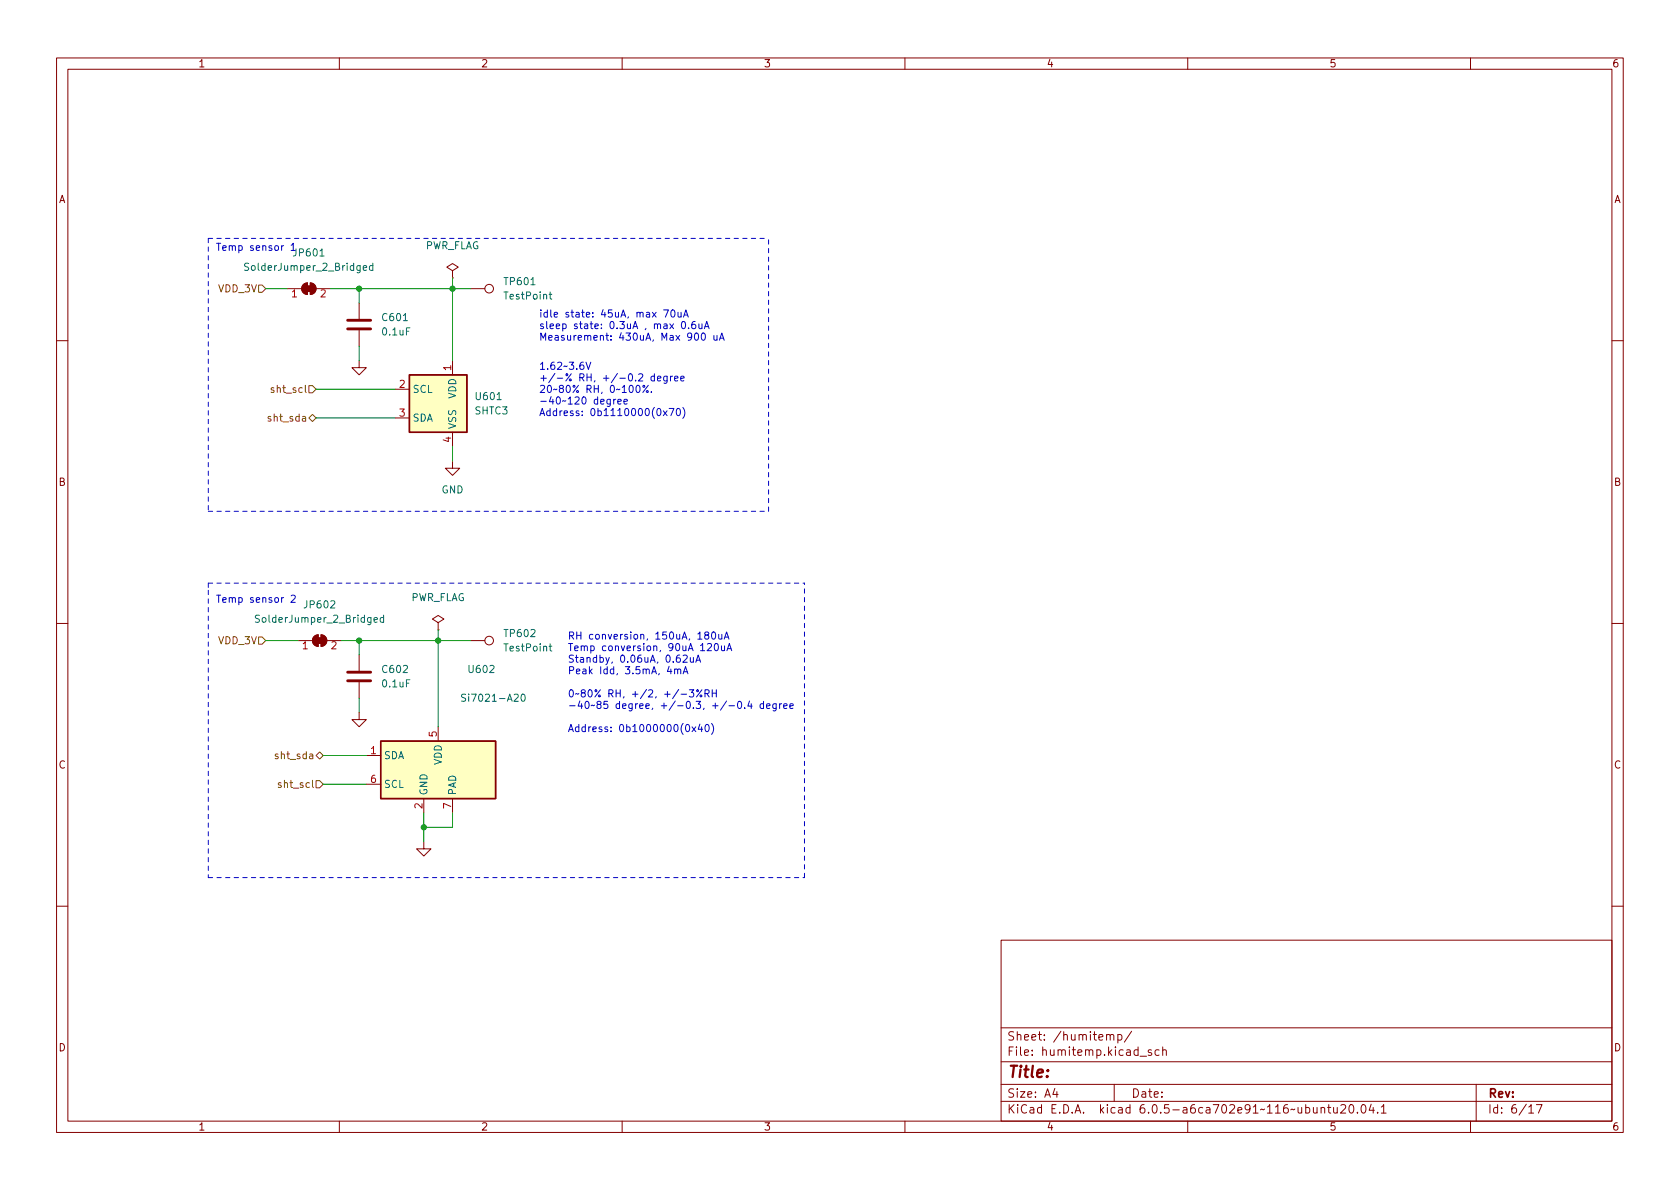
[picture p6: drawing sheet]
<svg xmlns="http://www.w3.org/2000/svg" width="297mm" height="210mm" viewBox="0 0 297 210" stroke-linecap="round" stroke-linejoin="round" font-family="sans-serif">
<g fill="none" stroke="#840000" stroke-width=".18">
<path d="M10 10.2h277v190.1h-277zM12 12.2h273v186.1h-273zM60 10.2v2M110 10.2v2M160 10.2v2M210 10.2v2M260 10.2v2M50.8 51h2.5M53.6 50.3l.8-.3v2.1a1.02 1.02 0 0 1-1-.7 1.02 1.02 0 0 1 .2-1.1zM54.9 50a1.02 1.02 0 0 1 1 1 1.02 1.02 0 0 1-1 1.1zM55.9 51h2.5M63.5 53.6v2.8"/>
<path d="M63.5 58.4v2.8M80 47.9l1-.7-1-.6-1 .6 1 .7v1.2M80 49.1h.1M83.2 51h2.5M10 60.2h2M63.5 63.7v1.3h1.3l-1.3 1.3-1.3-1.3h1.3M69.8 68.8h2.6M69.8 73.9h2.6M80 63.7v2.6M80 76.4v2.6M285 60.2h2M80 81.5v1.3h1.3l-1.3 1.3-1.3-1.3h1.3"/>
<path d="M10 110.2h2M52.7 113.3h2.5M55.5 112.6l.8-.3v2a1.02 1.02 0 0 1-1-.6 1.02 1.02 0 0 1 .2-1.1zM56.8 112.3a1.02 1.02 0 0 1 1 1 1.02 1.02 0 0 1-1 1zM57.8 113.3h2.5M63.5 115.8v2.8M77.5 110.1l1-.6-1-.7-1 .7 1 .6v1.3M77.5 111.4h.1M83.2 113.3h2.5M285 110.2h2M63.5 126v1.2h1.3l-1.3 1.3-1.3-1.3h1.3M63.5 120.6v2.8"/>
<path d="M64.8 133.6h2.5M64.8 138.7h2.5M77.5 128.5v2.6M74.9 148.8v1.3h1.3l-1.3 1.3-1.2-1.3h1.2M74.9 141.2v2.6M80 141.2v2.6M10 160.2h2M177 166.3h108v32h-108zM285 160.2h2M60 198.3v2M110 198.3v2M160 198.3v2"/>
<path d="M177 194.8h108M177 191.8h108M177 187.8h108M177 181.8h108M186.5 192.5l-.4 1h1M186.9 193v1M195.6 183.1l.3-.2 .3 .1 .1 .9M196.3 183.1l.2-.2 .4 .1v.9M197 191.8v3M197.6 183l.5-.1 .3 .3v.4l-.2 .3h-.6M197.6 182.9v1.5M200.1 182.4l-1.3 1.9"/>
<path d="M201.6 186.8h1.1M203.6 185.7l-.4-.1-.2 .2 .1 .3 .5 .1v.4h-.6M204.9 185.7l-.4-.1-.3 .3v.4l.2 .3h.5M205.6 185.8l.2-.2 .3 .1 .1 .9M205.6 185.1v1.5M210 198.3v2M233.6 196l.2-.2 .3 .1 .1 .9M233.6 195.8v1M234.7 195.8h.6M234.9 195.3v1.3l.4 .2M235.8 195.8l.1 1h.3l.2-.1M236.4 195.8v1"/>
<path d="M237.1 195.5l.5-.2 .3 .2v.3l-.9 1h.9M238.7 195.4l.2-.1a.81 .81 0 0 1 .5 .7 .81 .81 0 0 1-.3 .8h-.1a.81 .81 0 0 1-.6-.6 .81 .81 0 0 1 .3-.8zM240 196.7v.1M240.8 195.5l.2-.2a.81 .81 0 0 1 .6 .7 .81 .81 0 0 1-.3 .8h-.2a.81 .81 0 0 1-.3-1.3zM242.4 195.3l-.3 1h.9M242.8 195.8v1M243.6 196.7v.1M244.2 195.8l.4-.5v1.5M244.2 196.8h.9M260 198.3v2M261 191.8v6.5M270.3 195.8l.4-.5v1.5"/>
<path d="M270.3 196.8h.9M271.7 195.3h.9l-.6 1.5"/>
<circle cx="86.5" cy="51" r=".76"/>
<circle cx="86.5" cy="113.3" r=".76"/>
</g>
<g fill="#ffffc2" stroke="#ffffc2" stroke-width=".18">
<path d="M67.3 131.1h20.3v10.1h-20.3z"/>
<path d="M72.4 66.3h10.1v10.1h-10.1z"/>
</g>
<path d="M72.4 66.3h10.1v10.1h-10.1zM67.3 131.1h20.3v10.1h-20.3z" fill="none" stroke="#840000" stroke-width=".25"/>
<g fill="none" stroke="#006464" stroke-width=".18">
<path d="M44 46.6l-.5-.1-.2 .2v.3l.5 .3 .2 .3-.3 .2h-.5M64.2 47.4l.6-.1v-.3h-.4l-.2 .1 .1 .7h.5M65.9 47h-.3l-.3 .2 .1 .6h.5M65.9 46.5v1.3M97.1 52h.5M97.3 51.6v1.1l.3 .2M45.9 108.8h-.5l-.2 .1v.4l.6 .2 .1 .3-.3 .2h-.5M66.1 109.6l.6-.1v-.2l-.4-.1-.2 .2 .1 .6h.5M67.8 109.3l-.3-.1-.3 .2 .1 .6h.5M67.8 108.8v1.2M97.1 114.3h.5M97.3 113.9v1l.3 .2"/>
<path d="M82.3 122.8l-.5-.1-.1 .2v.3l.5 .3 .1 .3-.2 .2h-.5M92.2 122.9l.2-.2a.68 .68 0 0 1 .5 .7 .68 .68 0 0 1-.5 .6l-.2-.1-.1-.4z"/>
</g>
<g fill="#840000" stroke="#840000" stroke-width=".18">
<path d="M54.1 50.5h1v1.1h-1z"/>
<path d="M53.6 50.3l.8-.3v2.1a1.02 1.02 0 0 1-1-.7 1.02 1.02 0 0 1 .2-1.1z"/>
<path d="M54.9 50a1.02 1.02 0 0 1 1 1 1.02 1.02 0 0 1-1 1.1z"/>
<path d="M56 112.8h1v1h-1z"/>
<path d="M55.5 112.6l.8-.3v2a1.02 1.02 0 0 1-1-.6 1.02 1.02 0 0 1 .2-1.1z"/>
<path d="M56.8 112.3a1.02 1.02 0 0 1 1 1 1.02 1.02 0 0 1-1 1z"/>
</g>
<path d="M61.5 58.2h4M61.5 56.6h4M61.5 118.9h4M61.5 120.4h4" fill="none" stroke="#840000" stroke-width=".51"/>
<path d="M45.7 50.4h.7l.6 .6-.6 .7h-.7zM54.6 73.9l.6-.6 .7 .6-.7 .6zM54.6 68.2h.6l.7 .6-.7 .7h-.6zM45.7 112.6h.7l.6 .7-.6 .6h-.7zM55.9 133.6l.6-.6 .6 .6-.6 .6zM55.9 138h.6l.6 .7-.6 .6h-.6z" fill="none" stroke="#725600" stroke-width=".18"/>
<g fill="none" stroke="#0000c2" stroke-width=".18">
<path d="M51.5 43.4l.3-.4v1.3M117.3 54.8h.9l-.6 1.3M118.7 54.9l.2-.1a.68 .68 0 0 1 .5 .6 .68 .68 0 0 1-.5 .7l-.2-.1-.1-.4zM119.9 55.2v.8l.3 .1 .2-.1M120.4 55.2v.9M120.6 57l.2-.2a.68 .68 0 0 1 .4 .7 .68 .68 0 0 1-.4 .6l-.2-.1-.1-.4zM120.8 56.1l.5-1.3 .4 1.3M121 55.7h.6M121.8 58v.1M122.9 56.8l-.4 .1a.85 .85 0 0 0 0 1.2l.5-.1v-.4l-.2-.3h-.3l-.2 .3M123 59l.1-.1a.68 .68 0 0 1 .4 .6 .68 .68 0 0 1-.4 .7 .84 .84 0 0 1-.1-1.2zM123.6 57.3v.8h.3l.2-.1"/>
<path d="M124.1 57.3v.8M124.2 59l.1-.1a.68 .68 0 0 1 .4 .6 .68 .68 0 0 1-.4 .7 .84 .84 0 0 1-.1-1.2zM124.5 58.1l.5-1.3 .4 1.3M124.7 57.8h.6M126.2 59.3l.1 .8 .3 .1 .2-.2M126.8 59.3v.9M127.3 59.8h.6M103.6 64l.4 1.3 .5-1.3M108.5 70.6v.9M108.9 70.6l-.4 .2M109.2 71l.6-.1v-.2l-.4-.1-.2 .2 .1 .6h.5M110.3 71l.6-.1v-.2l-.4-.1-.2 .2 .1 .6h.5"/>
<path d="M114.6 68.1l-.9 1.3M115.2 69.3v.1M115.7 66.6l-.4-.1-.2 .3 .1 .5h.5M115.7 66.1v1.3M116.3 66.9l.6-.1-.1-.2-.4-.1-.1 .2v.6h.5M117.3 72.7l.6 .8M117.9 66.5v1l-.2 .3-.3-.1M117.9 66.6l-.3-.1-.3 .3 .2 .5h.4M117.9 72.7l-.6 .8M118.3 72.2h.9l-.6 1.3M118.5 66.5v.9M118.9 66.5l-.4 .3"/>
<path d="M119.3 66.9l.6-.1-.1-.2-.3-.1-.2 .2v.6h.5M119.7 72.3l.2-.1a.68 .68 0 0 1 .4 .7 .68 .68 0 0 1-.4 .6l-.2-.1-.1-.4zM120.4 66.9l.6-.1-.1-.2-.4-.1-.1 .2v.6h.5M120.7 72a1.46 1.46 0 0 1 0 2M127.2 60.2l.4-1.3 .4 1.3M51.5 105.4l.5-.2 .2 .4-.8 .9h.8M118.3 117.8l-.3 .9h.8M119.3 118.4l.2-.1 .3 .1v.8M119.3 118.3v.9M119.8 118.5l.2-.2 .3 .1 .1 .8M120.8 116l.5-.2 .2 .4-.8 .9h.8M120.8 119.2l.4-1.3 .4 1.3"/>
<path d="M120.9 118.8h.6M122.1 116.3v.7l.3 .1 .2-.1M122.6 116.3v.8M123 117.1l.4-1.3 .5 1.3M123.1 116.7h.7M124.8 112.3l-.2-.2 .1-.2 .1-.1h.4l.1 .2v.2l-.6 .2-.1 .1v.3l.2 .2h.3l.2-.2v-.3l-.2-.2M125.1 113.9l.5-.1 .2 .4-.8 .9h.8M126 111.8h.1a.68 .68 0 0 1 .4 .6 .68 .68 0 0 1-.4 .6 .84 .84 0 0 1-.1-1.2zM126.5 113.9l.1-.1a.68 .68 0 0 1 .4 .6 .68 .68 0 0 1-.4 .7 .84 .84 0 0 1-.1-1.2zM127.1 112.2v.8h.3l.2-.1M127.6 114.2v.8l.3 .1 .2-.2M127.6 112.2v.8"/>
<path d="M128 113l.5-1.2 .4 1.2M128.1 114.2v.9M128.2 112.7h.6M128.5 115.1l.5-1.3 .4 1.3M128.6 114.7h.7M120.4 122.8h1M121.9 122h.8l-.5 .5 .4 .1v.5l-.2 .1-.5-.1M122.4 128.5l.6 .9M123 128.5l-.6 .9M123.8 128l-.4 1h.8M124.1 128.5v.9M124.1 122l-1 1.2"/>
<path d="M124.7 122.6h.6l.1-.2-.1-.3-.6-.1v1.2M124.8 128.2l.2-.1a.68 .68 0 0 1 .4 .6 .68 .68 0 0 1-.4 .7l-.2-.1-.1-.4zM125 122.6l.4 .6M125.8 127.9a1.46 1.46 0 0 1 0 2M125.9 122v1.2M125.9 122.6h.8M126.7 122v1.2M128.9 124.8h1M130.6 124.1l.1-.1a.68 .68 0 0 1 .4 .7 .68 .68 0 0 1-.4 .6 .84 .84 0 0 1-.1-1.2zM131.7 125.2v.1M132.5 124l-.3 .9h.8M132.8 124.4v.9"/>
<path d="M135 124.5l-.4-.1-.2 .3 .1 .5h.5M135 124v1.3M135.5 124.9l.6-.2v-.2l-.4-.1-.2 .2 .1 .6h.5M137.2 124.4v1.1l-.2 .2h-.3M137.2 124.5l-.3-.1-.3 .3 .2 .5h.4M137.8 124.4v.9M138.2 124.4l-.4 .3M138.6 124.9l.6-.2-.1-.2-.4-.1-.1 .2v.6h.5M139.7 124.9l.6-.2-.1-.2-.4-.1-.1 .2v.6h.5"/>
<circle cx="113.8" cy="68.3" r=".18"/>
<circle cx="114.4" cy="69.2" r=".18"/>
<circle cx="123.3" cy="122.2" r=".18"/>
<circle cx="123.9" cy="123.1" r=".18"/>
</g>
<path d="M36.8 42.2v48.2M36.8 42.2h99.1M36.8 90.4h99.1M135.9 90.4v-48.2M36.8 104.4v50.8M36.8 103.1v1.3M36.8 103.1h105.4M36.8 155.2h105.4M142.2 155.2v-52.1" fill="none" stroke="#0000c2" stroke-width=".18" stroke-dasharray=".8 .8"/>
<g fill="none" stroke="#009600" stroke-width=".18">
<path d="M47 51h3.8M58.4 51h24.8M63.5 51v2.6M80 49.1v14.6M55.9 73.9h13.9M55.9 68.8h13.9M63.5 61.2v2.5M80 79v2.5M47 113.3h5.7M60.3 113.3h22.9M63.5 113.3v2.5M77.5 111.4v17.1"/>
<path d="M57.1 133.6h7.7M57.1 138.7h7.7M63.5 123.4v2.6M74.9 143.8v5M80 143.8v2.5h-5.1"/>
</g>
<g fill="#009600" stroke="#009600" stroke-width=".18">
<circle cx="63.5" cy="51" r=".46"/>
<circle cx="80" cy="51" r=".46"/>
<circle cx="74.9" cy="146.3" r=".46"/>
<circle cx="77.5" cy="113.3" r=".46"/>
<circle cx="63.5" cy="113.3" r=".46"/>
</g>
<text font-size="2.8" fill="#840000" x="178" y="190.6">Title:</text>
<g font-size="2.1" fill="#840000">
<text x="178" y="184">Sheet: /humitemp/</text>
<text x="178" y="186.7">File: humitemp.kicad_sch</text>
<text x="178" y="196.9">KiCad E.D.A. kicad 6.0.5-a6ca702e91~116~ubuntu20.04.1</text>
<text x="178" y="194.1">Size: A4</text>
<text x="200" y="194.1">Date:</text>
<text x="263" y="194.1">Rev:</text>
<text x="263" y="196.9">Id: 6/17</text>
</g>
<g font-size="1.8" fill="#840000">
<text x="35" y="11.9">1</text>
<text x="85" y="11.9">2</text>
<text x="135" y="11.9">3</text>
<text x="185" y="11.9">4</text>
<text x="235" y="11.9">5</text>
<text x="285" y="11.9">6</text>
<text x="10.3" y="35.9">A</text>
<text x="285.3" y="35.9">A</text>
<text x="10.3" y="85.9">B</text>
<text x="285.3" y="85.9">B</text>
<text x="10.3" y="135.9">C</text>
<text x="285.3" y="135.9">C</text>
<text x="10.3" y="185.9">D</text>
<text x="285.3" y="185.9">D</text>
<text x="35" y="199.9">1</text>
<text x="85" y="199.9">2</text>
<text x="135" y="199.9">3</text>
<text x="185" y="199.9">4</text>
<text x="235" y="199.9">5</text>
<text x="285" y="199.9">6</text>
</g>
<g font-size="1.8" fill="#0000c2">
<text x="38.1" y="44.3">Temp sensor 1</text>
<text x="52.1" y="45.3">JP601</text>
<text x="95.2" y="56.1">idle state: 45uA, max 70uA</text>
<text x="95.2" y="58.2">sleep state: 0.3uA , max 0.6uA</text>
<text x="95.2" y="60.2">Measurement: 430uA, Max 900 uA</text>
<text x="95.2" y="65.4">1.62~3.6V</text>
<text x="95.2" y="67.4">+/-% RH, +/-0.2 degree</text>
<text x="95.2" y="69.5">20~80% RH, 0~100%.</text>
<text x="95.2" y="71.5">-40~120 degree</text>
<text x="95.2" y="73.6">Address: 0b1110000(0x70)</text>
<text x="38.1" y="106.6">Temp sensor 2</text>
<text x="100.3" y="113.1">RH conversion, 150uA, 180uA</text>
<text x="100.3" y="115.1">Temp conversion, 90uA 120uA</text>
<text x="100.3" y="117.2">Standby, 0.06uA, 0.62uA</text>
<text x="100.3" y="119.2">Peak Idd, 3.5mA, 4mA</text>
<text x="100.3" y="123.3">0~80% RH, +/2, +/-3%RH</text>
<text x="100.3" y="125.3">-40~85 degree, +/-0.3, +/-0.4 degree</text>
<text x="100.3" y="129.4">Address: 0b1000000(0x40)</text>
</g>
<g font-size="1.8" fill="#006464">
<text x="43.8" y="47.9">SolderJumper_2_Bridged</text>
<text x="75" y="44.1">PWR_FLAG</text>
<text x="89.3" y="53">TestPoint</text>
<text x="89.3" y="50.4">TP601</text>
<text x="67.7" y="59.3">0.1uF</text>
<text x="67.7" y="56.8">C601</text>
<text x="72.9" y="69.5">SCL</text>
<text x="80.6" y="70.5" transform="rotate(-90 80.6 70.5)">VDD</text>
<text x="84.3" y="70.7">U601</text>
<text x="72.9" y="74.5">SDA</text>
<text x="80.6" y="75.9" transform="rotate(-90 80.6 75.9)">VSS</text>
<text x="84" y="73.3">SHTC3</text>
<text x="78" y="87.2">GND</text>
<text x="54" y="107.6">JP602</text>
<text x="72.5" y="106.3">PWR_FLAG</text>
<text x="45.8" y="110.1">SolderJumper_2_Bridged</text>
<text x="89.3" y="112.6">TP602</text>
<text x="67.7" y="119">C602</text>
<text x="83" y="119">U602</text>
<text x="89.3" y="115.2">TestPoint</text>
<text x="67.7" y="121.5">0.1uF</text>
<text x="82.5" y="124.1">Si7021-A20</text>
<text x="67.8" y="134.2">SDA</text>
<text x="78.1" y="135.3" transform="rotate(-90 78.1 135.3)">VDD</text>
<text x="67.8" y="139.3">SCL</text>
<text x="75.6" y="140.7" transform="rotate(-90 75.6 140.7)">GND</text>
<text x="80.6" y="140.7" transform="rotate(-90 80.6 140.7)">PAD</text>
</g>
<g font-size="1.8" fill="#725600">
<text x="38.6" y="51.7">VDD_3V</text>
<text x="48.3" y="69.5">sht_scl</text>
<text x="47.7" y="74.5">sht_sda</text>
<text x="38.6" y="113.9">VDD_3V</text>
<text x="49" y="134.2">sht_sda</text>
<text x="49.6" y="139.3">sht_scl</text>
</g>
<g font-size="1.8" fill="#a90000">
<text x="51.6" y="52.6">1</text>
<text x="56.7" y="52.6">2</text>
<text x="79.8" y="65.5" transform="rotate(-90 79.8 65.5)">1</text>
<text x="70.6" y="68.6">2</text>
<text x="70.6" y="73.7">3</text>
<text x="79.8" y="78.2" transform="rotate(-90 79.8 78.2)">4</text>
<text x="53.5" y="114.8">1</text>
<text x="58.6" y="114.8">2</text>
<text x="77.2" y="130.3" transform="rotate(-90 77.2 130.3)">5</text>
<text x="65.5" y="133.3">1</text>
<text x="65.5" y="138.4">6</text>
<text x="74.7" y="143" transform="rotate(-90 74.7 143)">2</text>
<text x="79.8" y="143" transform="rotate(-90 79.8 143)">7</text>
</g>
</svg>
